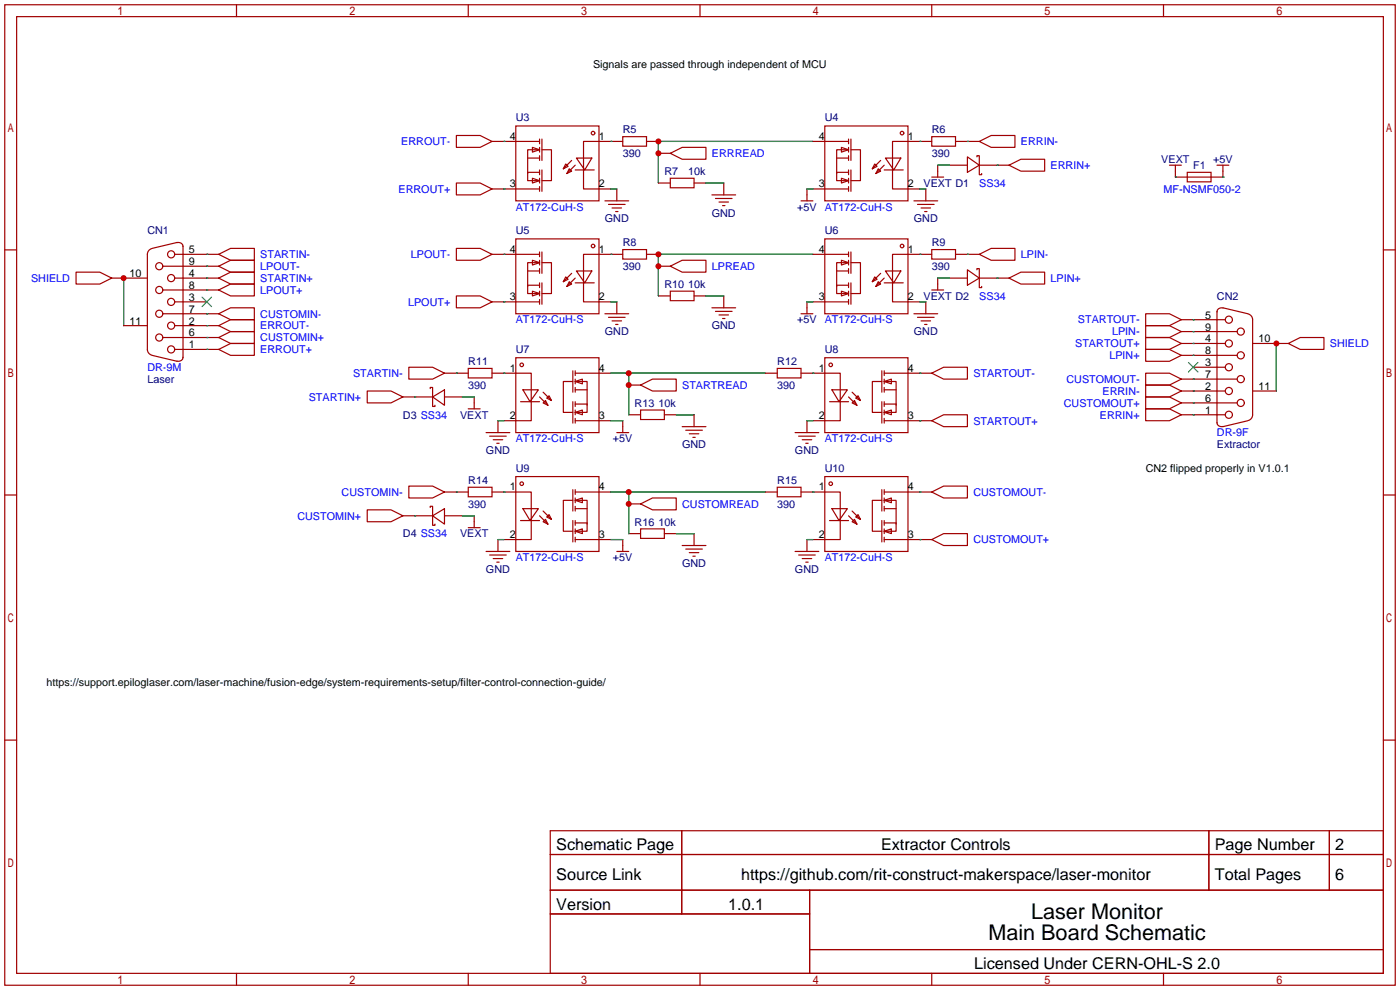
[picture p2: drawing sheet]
<svg xmlns="http://www.w3.org/2000/svg" width="299mm" height="212mm" viewBox="0 0 299 212" stroke-linecap="round" stroke-linejoin="round" font-family="sans-serif">
<g fill="none" stroke="#a10000" stroke-width=".25">
<path d="M1 1h297.2v209.6h-297.2zM3.6 3.6h292.1v204.4h-292.1zM50.5 1v2.6M100.1 1v2.6M149.6 1v2.6M199.1 1v2.6M248.7 1v2.6M97.5 39.1h5.1l2.6 1.3-2.6 1.3h-5.1zM97.5 29h5.1l2.6 1.2-2.6 1.3h-5.1zM105.2 30.2h10.1M110.2 26.9h17.8v16h-17.8zM112.8 33.8h2.5"/>
<path d="M113.8 31.5l1.5 .5-1.5 .5zM113.8 38.1l1.5 .5-1.5 .5zM115.3 32h-2.5v5.1M115.3 36.8h-2.5v1.8h2.5M115.3 29.7v1M115.3 31.5v1M115.3 33.3v1M115.3 36.3v1M115.3 38.1v1M115.3 39.9v1M115.8 32h2.1v6.6h-2.1M115.8 29.7v4.6"/>
<path d="M115.8 36.3v4.6M120.9 35.1l.5 .5-1 .5zM121.7 36.1l.5 .5-1 .5zM122.2 34.3l-1.8 1.8M122.9 35.3l-1.7 1.8M122.9 36.3h4.1M123.2 33.8h3.3l-1.5 2.5zM133.1 29.2h5.1v2h-5.1zM133.1 30.2h-8.4v10.2h5.9M138.2 30.2h2.5M140.7 32.8h2.6M140.7 39.1h2.6"/>
<path d="M143.3 38.1h5v2h-5zM143.3 32.8l2.5-1.3h5.1v2.5h-5.1zM148.3 39.1h2.6M154.7 39.1v2.6M173.7 30.2h7.7M176.3 26.9h17.8v16h-17.8zM178.8 33.8h2.6M179.8 31.5l1.6 .5-1.6 .5zM179.8 38.1l1.6 .5-1.6 .5zM181.4 32h-2.6v5.1M181.4 36.8h-2.6v1.8h2.6M181.4 29.7v1"/>
<path d="M181.4 31.5v1M181.4 33.3v1M181.4 36.3v1M181.4 38.1v1M181.4 39.9v1M181.9 32h2v6.6h-2M181.9 29.7v4.6M181.9 36.3v4.6M186.9 35.1l.6 .5-1.1 .5zM187.7 36.1l.5 .5-1 .5zM188.2 34.3l-1.8 1.8M189 36.3h4"/>
<path d="M189 35.3l-1.8 1.8M189.2 33.8h3.3l-1.5 2.5zM199.1 29.2h5.1v2h-5.1zM199.1 30.2h-8.3v10.2h5.8M199.1 37.8h2.6M200.4 35.3v2.5M202.9 35.3h3.9M204.2 30.2h5.1M206.8 33.5l2.5 1.8-2.5 1.5zM208.8 33.5v-.2h.5v2M209.3 30.2l2.5-1.2h5.1v2.5h-5.1zM209.3 35.3v2h.5v-.2"/>
<path d="M209.3 35.3h6.3M215.6 35.3l2.6-1.3h5.1v2.6h-5.1zM249.9 35.3h2.6M251.2 35.3v2.5h10.2v-2.5M253.7 36.8h5.1v2.1h-5.1zM260.1 35.3h2.5M1 53.4h2.6M16.3 58.2h5l2.6 1.2-2.6 1.3h-5zM23.9 59.4h7.6M32.4 53.1a1.27 1.27 0 0 0-.9 1.3v20.3a1.27 1.27 0 0 0 .9 1.2M34.8 56.9h11.9M37.3 59.4h9.4"/>
<path d="M37.3 54.4h9.4M39.1 52.7a.95 .95 0 0 0-1.3-.9l-5.3 1.3M39.1 52.6v23.9M46.7 56.9l2.6-1.3h5.1v2.6h-5.1zM46.7 59.4l2.6-1.2h5.1v2.5h-5.1zM46.7 54.4l2.6-1.3h5.1v2.5h-5.1zM97.5 53.1h5.1l2.6 1.3-2.6 1.2h-5.1zM105.2 40.4h10.1M105.2 54.4h10.1M110.2 51.1h17.8v16h-17.8zM112.8 57.9h2.5M113.8 55.6l1.5 .5-1.5 .5z"/>
<path d="M115.3 56.1h-2.5v5.1M115.3 53.8v1.1M115.3 55.6v1M115.3 57.4v1M115.8 56.1h2.1v6.6h-2.1M115.8 53.8v4.6M120.9 59.2l.5 .5-1 .5zM122.2 58.4l-1.8 1.8M122.9 59.4l-1.7 1.8M123.2 57.9h3.3l-1.5 2.6zM129.3 42.9h5.1M130 43.7h3.6"/>
<path d="M130.8 44.4h2M131.6 45.2h.5M131.8 40.4v2.5M133.1 53.3h5.1v2.1h-5.1zM133.1 54.4h-8.4v10.1h5.9M138.2 54.4h2.5M140.7 56.9h2.6M143.3 56.9l2.5-1.3h5.1v2.6h-5.1zM152.1 41.7h5.1M152.9 42.4h3.6M153.7 43.2h2M154.4 43.9h.5"/>
<path d="M171.2 42.9h2.5M172.5 40.4v2.5M173.7 40.4h7.7M173.7 54.4h7.7M176.3 51.1h17.8v16h-17.8zM178.8 57.9h2.6M179.8 55.6l1.6 .5-1.6 .5zM181.4 56.1h-2.6v5.1M181.4 53.8v1.1M181.4 55.6v1M181.4 57.4v1M181.9 56.1h2v6.6h-2"/>
<path d="M181.9 53.8v4.6M186.9 59.2l.6 .5-1.1 .5zM188.2 58.4l-1.8 1.8M189 59.4l-1.8 1.8M189.2 57.9h3.3l-1.5 2.6zM195.3 42.9h5.1M196.1 43.7h3.5M196.8 44.4h2.1M197.6 45.2h.5M197.9 40.4v2.5M199.1 53.3h5.1v2.1h-5.1zM199.1 54.4h-8.3v10.1h5.8"/>
<path d="M200.4 59.4v2.6M202.9 59.4h3.9M204.2 54.4h5.1M206.8 57.7l2.5 1.7-2.5 1.6zM208.8 57.7v-.3h.5v2M209.3 54.4l2.5-1.3h5.1v2.5h-5.1zM209.3 59.4v2.1h.5v-.3M209.3 59.4h6.3M215.6 59.4l2.6-1.2h5.1v2.5h-5.1zM295.7 53.4h2.5M26.4 69.6h5.1M32.5 75.9l5.3 1.3a1 1 0 0 0 1.3-.9"/>
<path d="M34.8 62h11.9M34.8 72.1h11.9M34.8 67.1h11.9M37.3 74.7h9.4M37.3 69.6h9.4M37.3 64.5h6.9M46.7 74.7l2.6-1.3h5.1v2.5h-5.1zM46.7 69.6l2.6-1.3h5.1v2.6h-5.1zM46.7 62l2.6-1.3h5.1v2.5h-5.1zM46.7 72.1l2.6-1.2h5.1v2.5h-5.1zM46.7 67.1l2.6-1.3h5.1v2.5h-5.1zM87.4 78.5h5.1l2.5 1.3-2.5 1.2h-5.1z"/>
<path d="M95 79.8h5.1M97.5 63.2h5.1l2.6 1.3-2.6 1.3h-5.1zM100.1 78.7h5.1v2.1h-5.1zM105.2 79.8h8.3v10.1h-5.8M105.2 64.5h10.1M110.2 76.5h17.8v16h-17.8zM113.8 62.2l1.5 .5-1.5 .5zM115.3 61h-2.5v1.7h2.5M115.3 60.5v1M115.3 62.2v1M115.3 64v1M115.8 60.5v4.5"/>
<path d="M121.7 60.2l.5 .5-1 .5zM122.4 79.2v4.6M122.9 60.5h4.1M122.9 79.8h7.7M122.9 79.2v1.1M129.3 67.1h5.1M130 67.8h3.6M130.8 68.6h2M131.6 69.3h.5M131.8 64.5v2.6M140.7 63.2h2.6M143.3 62.2h5v2.1h-5z"/>
<path d="M148.3 63.2h2.6M152.1 65.8h5.1M152.9 66.5h3.6M153.7 67.3h2M154.4 68.1h.5M154.7 63.2v2.6M163.6 79.8h2.5M166.1 78.7h5.1v2.1h-5.1zM171.2 79.8h8.4v10.1h-5.9M171.2 67.1h2.5M172.5 64.5v2.6M173.7 64.5h7.7"/>
<path d="M176.3 76.5h17.8v16h-17.8zM179.8 62.2l1.6 .5-1.6 .5zM181.4 61h-2.6v1.7h2.6M181.4 60.5v1M181.4 62.2v1M181.4 64v1M181.9 60.5v4.5M187.7 60.2l.5 .5-1 .5zM188.5 79.2v4.6M189 60.5h4M189 79.8h10.1M189 79.2v1.1"/>
<path d="M195.3 67.1h5.1M196.1 67.8h3.5M196.8 68.6h2.1M197.6 69.3h.5M197.9 64.5v2.6M199.1 79.8l2.6-1.3h5.1v2.5h-5.1zM199.1 62h2.6M244.9 74.7h5l2.6 1.2-2.6 1.3h-5zM244.9 69.6h5l2.6 1.3-2.6 1.2h-5zM244.9 79.8h5l2.6 1.2-2.6 1.3h-5zM244.9 72.1h5l2.6 1.3-2.6 1.3h-5zM244.9 67.1h5l2.6 1.2-2.6 1.3h-5z"/>
<path d="M252.5 73.4h9.4M252.5 75.9h11.9M252.5 70.9h11.9M252.5 68.3h9.4M255 78.5h6.9M260.1 66.5v23.9M261.4 65.8l5.3 1.3M261.4 65.8a1 1 0 0 0-1.3 .9M266.8 67.1a1.27 1.27 0 0 1 .9 1.2v20.3a1.27 1.27 0 0 1-.9 1.3M267.7 73.4h7.6M275.3 73.4l2.6-1.3h5.1v2.6h-5.1zM78.5 83.6h5.1l2.5 1.2-2.5 1.3h-5.1z"/>
<path d="M86.1 84.8h6.4M91.9 83.1v-.3h.6v2M92.5 84.8l2.5-1.5v3.3zM92.5 84.8v2.1h.5v-.3M95 84.8h3.8M100.1 87.4h2.5M101.3 84.8v2.6M103.9 92.5h5.1M104.6 93.2h3.6M105.4 94h2M106.2 94.7h.5M106.4 89.9v2.6"/>
<path d="M111.3 85.9h4M111.8 83.3h3.3l-1.8 2.6zM115.3 84.8l1.8 1.8M116.1 86.1l.5-.5 .5 1zM116.1 83.8l1.8 1.8M116.8 85.1l.5-.5 .6 1zM122.4 81.5h-2v6.6h2M122.4 85.9v4.5M122.9 81.5l1.6-.5v1zM122.9 81.5h2.6v5.1M122.9 88.1l1.6-.5v1zM122.9 86.4h2.6v1.7h-2.6"/>
<path d="M122.9 89.9h7.7M122.9 83.3h2.6M122.9 81v1M122.9 82.8v1M122.9 85.9v1M122.9 87.6v1M122.9 89.4v1M131.8 92.5h2.6M133.1 89.9v2.6M134.4 88.6h2.5M134.4 82.3h2.5M136.9 87.6h5.1v2.1h-5.1z"/>
<path d="M136.9 82.3l2.5-1.3h5.1v2.6h-5.1zM142 88.6h2.5M145.8 91.2h5.1M146.6 91.9h3.5M147.3 92.7h2.1M148.1 93.5h.5M148.3 88.6v2.6M169.9 92.5h5.1M170.7 93.2h3.5M171.4 94h2.1M172.2 94.7h.5M172.5 89.9v2.6"/>
<path d="M177.3 85.9h4.1M177.8 83.3h3.3l-1.8 2.6zM181.4 84.8l1.7 1.8M182.1 86.1l.5-.5 .5 1zM182.1 83.8l1.8 1.8M182.9 85.1l.5-.5 .5 1zM188.5 81.5h-2.1v6.6h2.1M188.5 85.9v4.5M189 81.5l1.5-.5v1zM189 81.5h2.5v5.1M189 88.1l1.5-.5v1zM189 86.4h2.5v1.7h-2.5"/>
<path d="M189 89.9h10.1M189 83.3h2.5M189 81v1M189 82.8v1M189 85.9v1M189 87.6v1M189 89.4v1M199.1 89.9l2.6-1.3h5.1v2.6h-5.1zM244.9 87.4h5l2.6 1.2-2.6 1.3h-5zM244.9 82.3h5l2.6 1.3-2.6 1.2h-5zM244.9 84.8h5l2.6 1.3-2.6 1.3h-5zM252.5 88.6h9.4"/>
<path d="M252.5 83.6h9.4M252.5 81h11.9M252.5 86.1h11.9M260.1 90.3a.95 .95 0 0 0 1.3 .9M266.7 89.9l-5.3 1.3M267.7 83.6h5.1M1 105.8h2.6M78.5 109h5.1l2.5 1.2-2.5 1.3h-5.1zM86.1 110.2h6.4M87.4 103.9h5.1l2.5 1.3-2.5 1.2h-5.1zM91.9 108.5v-.3h.6v2M92.5 110.2l2.5-1.5v3.3z"/>
<path d="M92.5 110.2v2.1h.5v-.3M95 105.2h5.1M95 110.2h3.8M100.1 104.1h5.1v2.1h-5.1zM100.1 112.8h2.5M101.3 110.2v2.6M103.9 117.9h5.1M104.6 118.6h3.6M105.2 105.2h8.3v10.1h-5.8M105.4 119.4h2M106.4 115.3v2.6M110.2 101.9h17.8v16h-17.8z"/>
<path d="M111.3 111.3h4M111.8 108.7h3.3l-1.8 2.6zM115.3 110.2l1.8 1.8M116.1 111.5l.5-.5 .5 1zM116.1 109.2l1.8 1.8M116.8 110.5l.5-.5 .6 1zM122.4 106.9h-2v6.6h2M122.4 104.6v4.6M122.4 111.3v4.5M122.9 106.9l1.6-.5v1zM122.9 106.9h2.6v5.1M122.9 113.5l1.6-.5v1z"/>
<path d="M122.9 111.8h2.6v1.7h-2.6M122.9 104.6v1.1M122.9 106.4v1M122.9 108.2v1M122.9 111.3v1M122.9 113v1M122.9 114.8v1M122.9 105.2h7.7M122.9 115.3h7.7M122.9 108.7h2.6M131.8 117.9h2.6M133.1 115.3v2.6"/>
<path d="M134.4 114h2.5M134.4 107.7h2.5M136.9 113h5.1v2.1h-5.1zM136.9 107.7l2.5-1.3h5.1v2.6h-5.1zM142 114h2.5M145.8 116.6h5.1M146.6 117.3h3.5M147.3 118.1h2.1M148.1 118.9h.5M148.3 114v2.6M163.6 105.2h2.5M166.1 104.1h5.1v2.1h-5.1z"/>
<path d="M169.9 117.9h5.1M170.7 118.6h3.5M171.2 105.2h8.4v10.1h-5.9M171.4 119.4h2.1M172.5 115.3v2.6M176.3 101.9h17.8v16h-17.8zM177.3 111.3h4.1M177.8 108.7h3.3l-1.8 2.6zM181.4 110.2l1.7 1.8M182.1 111.5l.5-.5 .5 1zM182.1 109.2l1.8 1.8M182.9 110.5l.5-.5 .5 1z"/>
<path d="M188.5 106.9h-2.1v6.6h2.1M188.5 104.6v4.6M188.5 111.3v4.5M189 106.9l1.5-.5v1zM189 106.9h2.5v5.1M189 113.5l1.5-.5v1zM189 111.8h2.5v1.7h-2.5M189 105.2h10.1M189 115.3h10.1M189 108.7h2.5M189 104.6v1.1M189 106.4v1"/>
<path d="M189 108.2v1M189 111.3v1M189 113v1M189 114.8v1M199.1 115.3l2.6-1.3h5.1v2.6h-5.1zM199.1 105.2l2.6-1.3h5.1v2.5h-5.1zM295.7 105.8h2.5M106.2 120.1h.5M172.2 120.1h.5M1 158.2h2.6M295.7 158.2h2.5M117.6 177.5h178.1v30.5h-178.1z"/>
<path d="M145.7 177.5v17.8M258.4 177.5v12.7M284.1 177.5v12.7M117.6 182.6h178.1M117.6 190.2h178.1M117.6 195.3h55.4M173 190.2v17.8M50.5 208v2.6M100.1 208v2.6M149.6 208v2.6M173 202.9h122.7M199.1 208v2.6"/>
<path d="M248.7 208v2.6"/>
<circle cx="126.7" cy="28.4" r=".38"/>
<circle cx="192.8" cy="28.4" r=".38"/>
<circle cx="34" cy="56.9" r=".76"/>
<circle cx="36.6" cy="54.4" r=".76"/>
<circle cx="36.6" cy="59.4" r=".76"/>
<circle cx="126.7" cy="52.6" r=".38"/>
<circle cx="192.8" cy="52.6" r=".38"/>
<circle cx="34" cy="67.1" r=".76"/>
<circle cx="34" cy="72.1" r=".76"/>
<circle cx="34" cy="62" r=".76"/>
<circle cx="36.6" cy="69.6" r=".76"/>
<circle cx="36.6" cy="64.5" r=".76"/>
<circle cx="36.6" cy="74.7" r=".76"/>
<circle cx="111.5" cy="78" r=".38"/>
<circle cx="177.5" cy="78" r=".38"/>
<circle cx="262.6" cy="78.5" r=".76"/>
<circle cx="262.6" cy="73.4" r=".76"/>
<circle cx="262.6" cy="68.3" r=".76"/>
<circle cx="265.2" cy="70.9" r=".76"/>
<circle cx="265.2" cy="75.9" r=".76"/>
<circle cx="262.6" cy="88.6" r=".76"/>
<circle cx="262.6" cy="83.6" r=".76"/>
<circle cx="265.2" cy="86.1" r=".76"/>
<circle cx="265.2" cy="81" r=".76"/>
<circle cx="111.5" cy="103.4" r=".38"/>
<circle cx="177.5" cy="103.4" r=".38"/>
</g>
<g fill="none" stroke="#008700" stroke-width=".25">
<path d="M107.7 30.2h.1M130.6 30.2h.1M150.9 39.1h3.8M173.7 30.2h-33v8.9M196.6 30.2h.1M200.4 35.3h2.5M206.8 30.2h.1M213.1 35.3h.1M251.2 37.8h.1M261.4 37.8h.1M26.4 59.4v10.2M44.2 56.9h.1"/>
<path d="M44.2 59.4h.1M44.2 54.4h.1M107.7 40.4h.1M107.7 54.4h.1M130.6 54.4h.1M130.6 40.4h1.2M172.5 40.4h1.2M173.7 54.4h-33v8.8M196.6 54.4h.1M196.6 40.4h1.3M200.4 59.4h2.5M206.8 54.4h.1"/>
<path d="M213.1 59.4h.1M44.2 74.7h.1M44.2 69.6h.1M44.2 62h.1M44.2 72.1h.1M44.2 67.1h.1M97.5 79.8h.1M107.7 64.5h.1M107.7 79.8h.1M130.6 64.5h1.2M130.6 79.8h33M134.4 79.8v8.8"/>
<path d="M150.9 63.2h3.8M172.5 64.5h1.2M173.7 79.8h.1M196.6 79.8h.1M196.6 64.5h1.3M255 75.9h.1M255 70.9h.1M255 73.4h.1M255 68.3h.1M272.8 73.4v10.2M88.6 84.8h.1M98.8 84.8h2.5"/>
<path d="M106.4 89.9h1.3M130.6 89.9h2.5M144.5 88.6h3.8M172.5 89.9h1.2M196.6 89.9h.1M255 88.6h.1M255 83.6h.1M255 81h.1M255 86.1h.1M88.6 110.2h.1M97.5 105.2h.1M98.8 110.2h2.5"/>
<path d="M106.4 115.3h1.3M107.7 105.2h.1M130.6 115.3h2.5M130.6 105.2h33M134.4 105.2v8.8M144.5 114h3.8M172.5 115.3h1.2M173.7 105.2h.1M196.6 115.3h.1M196.6 105.2h.1"/>
</g>
<path d="M43.2 63.5l2 2M45.2 63.5l-2 2M254 77.5l2 2M256 77.5l-2 2" fill="none" stroke="#3c3" stroke-width=".25"/>
<g fill="#c00">
<circle cx="272.8" cy="73.4" r=".63"/>
<circle cx="26.4" cy="59.4" r=".63"/>
<circle cx="140.7" cy="32.8" r=".63"/>
<circle cx="140.7" cy="30.2" r=".63"/>
<circle cx="140.7" cy="56.9" r=".63"/>
<circle cx="140.7" cy="54.4" r=".63"/>
<circle cx="134.4" cy="79.8" r=".63"/>
<circle cx="134.4" cy="82.3" r=".63"/>
<circle cx="134.4" cy="105.2" r=".63"/>
<circle cx="134.4" cy="107.7" r=".63"/>
</g>
<g font-size="4.6">
<text x="220.4" y="196.3">Laser Monitor</text>
<text x="211.2" y="200.9">Main Board Schematic</text>
</g>
<g font-size="3.5">
<text x="118.9" y="181.8">Schematic Page</text>
<text x="188.3" y="181.8">Extractor Controls</text>
<text x="259.6" y="181.8">Page Number</text>
<text x="285.4" y="181.8">2</text>
<text x="118.9" y="188.1">Source Link</text>
<text x="158.4" y="188.1">https://github.com/rit-construct-makerspace/laser-monitor</text>
<text x="259.6" y="188.1">Total Pages</text>
<text x="285.4" y="188.1">6</text>
<text x="118.9" y="194.5">Version</text>
<text x="155.6" y="194.5">1.0.1</text>
<text x="208.2" y="207.2">Licensed Under CERN-OHL-S 2.0</text>
</g>
<g font-size="2.3">
<text x="126.7" y="14.5">Signals are passed through independent of MCU</text>
<text x="109" y="29.9">4</text>
<text x="128" y="29.9">1</text>
<text x="175" y="29.9">4</text>
<text x="194.1" y="29.9">1</text>
<text x="109" y="40.1">3</text>
<text x="128" y="40.1">2</text>
<text x="175" y="40.1">3</text>
<text x="194.1" y="40.1">2</text>
<text x="27.7" y="59.2">10</text>
<text x="40.4" y="56.7">9</text>
<text x="40.4" y="54.1">5</text>
<text x="40.4" y="59.2">4</text>
<text x="109" y="54">4</text>
<text x="128" y="54">1</text>
<text x="175" y="54">4</text>
<text x="194.1" y="54">1</text>
<text x="40.4" y="61.7">8</text>
<text x="40.4" y="64.3">3</text>
<text x="109" y="64.2">3</text>
<text x="128" y="64.2">2</text>
<text x="175" y="64.2">3</text>
<text x="194.1" y="64.2">2</text>
<text x="27.7" y="69.4">11</text>
<text x="40.4" y="66.8">7</text>
<text x="40.4" y="71.9">6</text>
<text x="40.4" y="69.4">2</text>
<text x="257.5" y="68.1">5</text>
<text x="257.5" y="70.6">9</text>
<text x="40.4" y="74.4">1</text>
<text x="257.5" y="73.2">4</text>
<text x="257.5" y="75.7">8</text>
<text x="269" y="73.2">10</text>
<text x="109" y="79.4">1</text>
<text x="128" y="79.4">4</text>
<text x="175" y="79.4">1</text>
<text x="194.1" y="79.4">4</text>
<text x="257.5" y="83.3">2</text>
<text x="257.5" y="78.3">3</text>
<text x="257.5" y="80.8">7</text>
<text x="269" y="83.3">11</text>
<text x="109" y="89.6">2</text>
<text x="128" y="89.6">3</text>
<text x="175" y="89.6">2</text>
<text x="194.1" y="89.6">3</text>
<text x="257.5" y="88.4">1</text>
<text x="257.5" y="85.9">6</text>
<text x="244.9" y="100.9">CN2 flipped properly in V1.0.1</text>
<text x="109" y="104.8">1</text>
<text x="128" y="104.8">4</text>
<text x="175" y="104.8">1</text>
<text x="194.1" y="104.8">4</text>
<text x="109" y="115">2</text>
<text x="128" y="115">3</text>
<text x="175" y="115">2</text>
<text x="194.1" y="115">3</text>
<text x="9.9" y="146.6">https://support.epiloglaser.com/laser-machine/fusion-edge/system-requirements-setup/filter-control-connection-guide/</text>
</g>
<g font-size="2.3" fill="#000080">
<text x="110.2" y="26">U3</text>
<text x="133.1" y="28.5">R5</text>
<text x="176.3" y="26">U4</text>
<text x="199.1" y="28.5">R6</text>
<text x="133.1" y="33.6">390</text>
<text x="199.1" y="33.6">390</text>
<text x="248.2" y="34.8">VEXT</text>
<text x="259.3" y="34.8">+5V</text>
<text x="142" y="37.4">R7</text>
<text x="147.1" y="37.4">10k</text>
<text x="197.4" y="39.9">VEXT D1</text>
<text x="255" y="36.1">F1</text>
<text x="129.3" y="47.5">GND</text>
<text x="152.1" y="46.3">GND</text>
<text x="170.4" y="45">+5V</text>
<text x="195.3" y="47.5">GND</text>
<text x="31.5" y="50.1">CN1</text>
<text x="110.2" y="50.1">U5</text>
<text x="133.1" y="52.6">R8</text>
<text x="176.3" y="50.1">U6</text>
<text x="199.1" y="52.6">R9</text>
<text x="133.1" y="57.7">390</text>
<text x="199.1" y="57.7">390</text>
<text x="142" y="61.5">R10</text>
<text x="147.1" y="61.5">10k</text>
<text x="197.4" y="64.1">VEXT D2</text>
<text x="260.1" y="64.1">CN2</text>
<text x="129.3" y="71.7">GND</text>
<text x="152.1" y="70.4">GND</text>
<text x="170.4" y="69.1">+5V</text>
<text x="195.3" y="71.7">GND</text>
<text x="110.2" y="75.5">U7</text>
<text x="176.3" y="75.5">U8</text>
<text x="31.5" y="81.8">Laser</text>
<text x="100.1" y="78">R11</text>
<text x="100.1" y="83.1">390</text>
<text x="166.1" y="78">R12</text>
<text x="166.1" y="83.1">390</text>
<text x="86.1" y="89.5">D3 SS34</text>
<text x="98.3" y="89.5">VEXT</text>
<text x="135.6" y="86.9">R13</text>
<text x="140.7" y="86.9">10k</text>
<text x="131" y="94.5">+5V</text>
<text x="145.8" y="95.8">GND</text>
<text x="260.1" y="95.8">Extractor</text>
<text x="103.9" y="97.1">GND</text>
<text x="110.2" y="100.9">U9</text>
<text x="169.9" y="97.1">GND</text>
<text x="176.3" y="100.9">U10</text>
<text x="100.1" y="103.4">R14</text>
<text x="166.1" y="103.4">R15</text>
<text x="100.1" y="108.5">390</text>
<text x="135.6" y="112.3">R16</text>
<text x="140.7" y="112.3">10k</text>
<text x="166.1" y="108.5">390</text>
<text x="86.1" y="114.9">D4 SS34</text>
<text x="98.3" y="114.9">VEXT</text>
<text x="131" y="119.9">+5V</text>
<text x="103.9" y="122.5">GND</text>
<text x="145.8" y="121.2">GND</text>
<text x="169.9" y="122.5">GND</text>
</g>
<g font-size="2.3" fill="#00f">
<text x="85.7" y="31">ERROUT-</text>
<text x="152.1" y="33.6">ERRREAD</text>
<text x="218.2" y="31">ERRIN-</text>
<text x="85.2" y="41.2">ERROUT+</text>
<text x="209.3" y="39.9">SS34</text>
<text x="224.5" y="36.1">ERRIN+</text>
<text x="248.7" y="41.2">MF-NSMF050-2</text>
<text x="110.2" y="45">AT172-CuH-S</text>
<text x="176.3" y="45">AT172-CuH-S</text>
<text x="55.6" y="57.7">LPOUT-</text>
<text x="55.6" y="55.2">STARTIN-</text>
<text x="87.8" y="55.2">LPOUT-</text>
<text x="152.1" y="57.7">LPREAD</text>
<text x="218.2" y="55.2">LPIN-</text>
<text x="6.6" y="60.2">SHIELD</text>
<text x="55.6" y="62.8">LPOUT+</text>
<text x="55.6" y="60.2">STARTIN+</text>
<text x="87.2" y="65.3">LPOUT+</text>
<text x="209.3" y="64.1">SS34</text>
<text x="224.5" y="60.2">LPIN+</text>
<text x="55.6" y="70.4">ERROUT-</text>
<text x="55.6" y="67.9">CUSTOMIN-</text>
<text x="110.2" y="69.1">AT172-CuH-S</text>
<text x="176.3" y="69.1">AT172-CuH-S</text>
<text x="230.4" y="69.1">STARTOUT-</text>
<text x="237.7" y="71.7">LPIN-</text>
<text x="55.6" y="75.5">ERROUT+</text>
<text x="55.6" y="72.9">CUSTOMIN+</text>
<text x="229.8" y="74.2">STARTOUT+</text>
<text x="237.1" y="76.8">LPIN+</text>
<text x="284.2" y="74.2">SHIELD</text>
<text x="31.5" y="79.3">DR-9M</text>
<text x="75.5" y="80.6">STARTIN-</text>
<text x="145.8" y="83.1">STARTREAD</text>
<text x="208" y="80.6">STARTOUT-</text>
<text x="227.9" y="81.8">CUSTOMOUT-</text>
<text x="66" y="85.6">STARTIN+</text>
<text x="227.4" y="86.9">CUSTOMOUT+</text>
<text x="235.1" y="89.5">ERRIN+</text>
<text x="235.6" y="84.4">ERRIN-</text>
<text x="110.2" y="94.5">AT172-CuH-S</text>
<text x="176.3" y="94.5">AT172-CuH-S</text>
<text x="208" y="90.7">STARTOUT+</text>
<text x="260.1" y="93.3">DR-9F</text>
<text x="73" y="106">CUSTOMIN-</text>
<text x="208" y="106">CUSTOMOUT-</text>
<text x="63.6" y="111">CUSTOMIN+</text>
<text x="145.8" y="108.5">CUSTOMREAD</text>
<text x="110.2" y="119.9">AT172-CuH-S</text>
<text x="176.3" y="119.9">AT172-CuH-S</text>
<text x="208" y="116.1">CUSTOMOUT+</text>
</g>
</svg>
